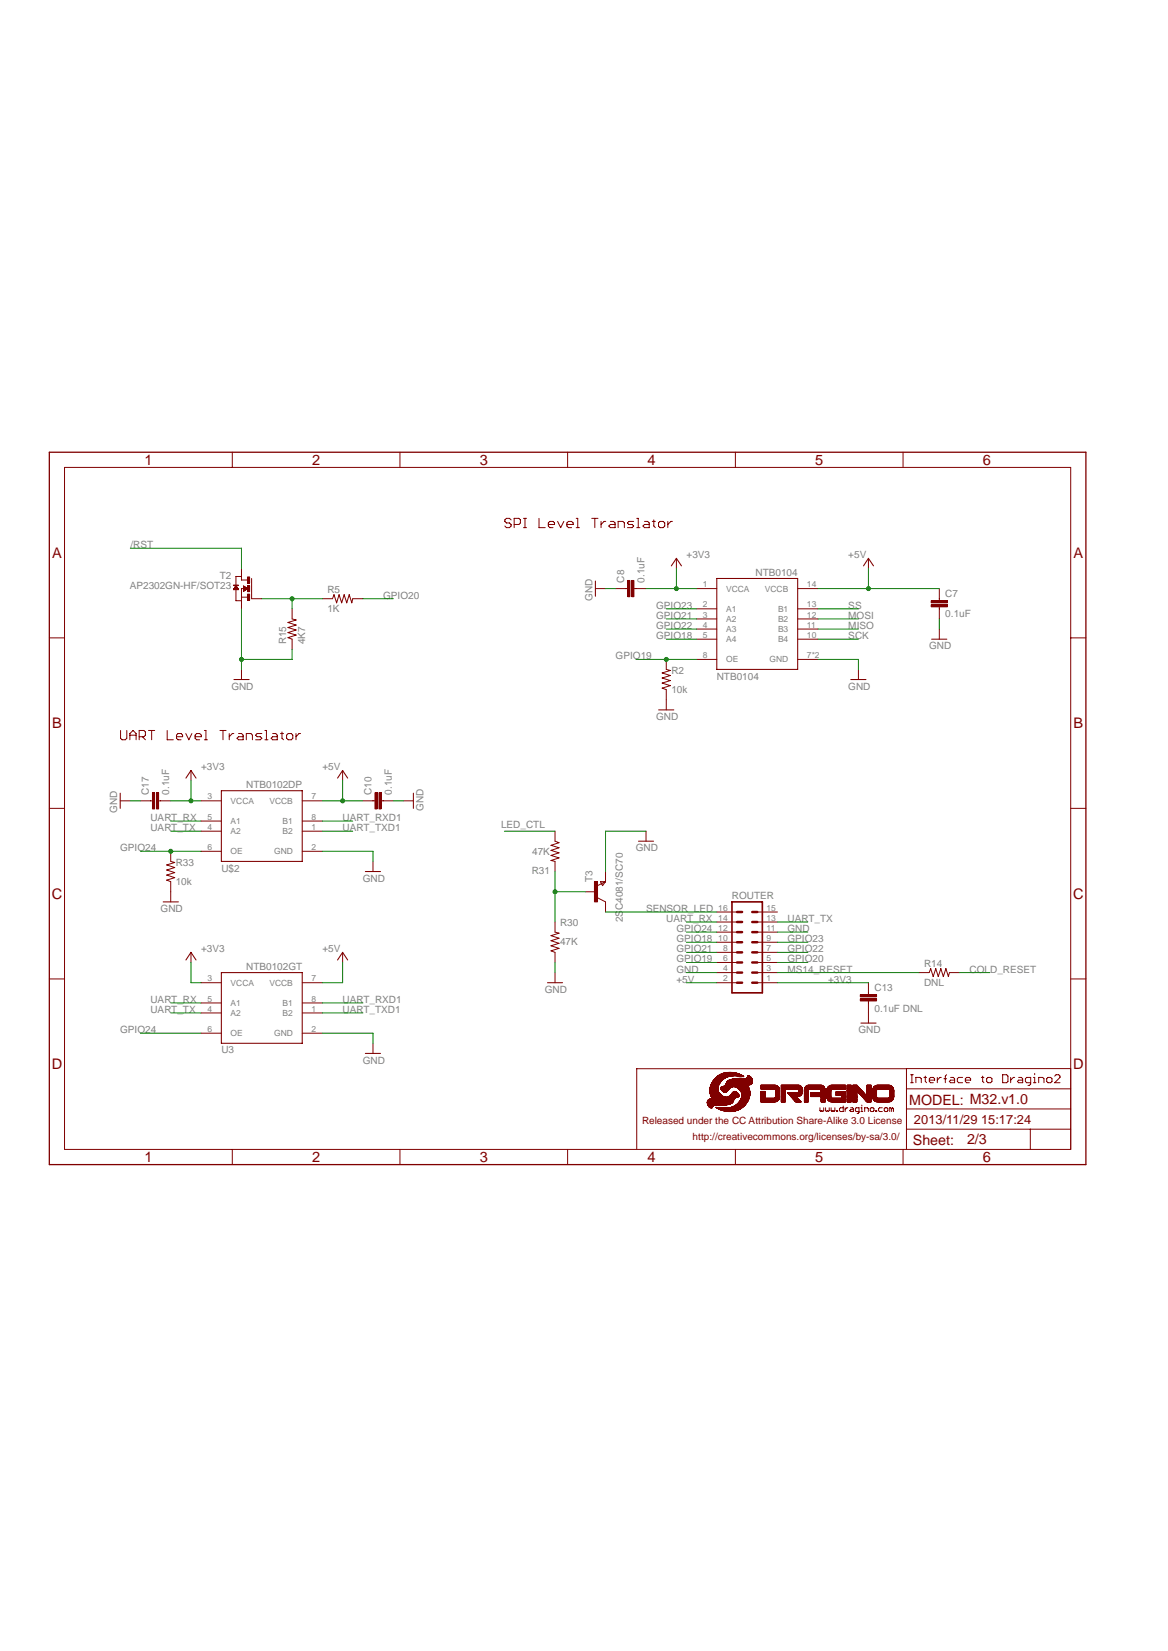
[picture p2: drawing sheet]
<svg xmlns="http://www.w3.org/2000/svg" width="210mm" height="297mm" viewBox="0 0 210 297" stroke-linecap="round" stroke-linejoin="round" font-family="sans-serif">
<g fill="none" stroke="#800000" stroke-width=".18">
<path d="M11.6 84.1h180.9v122.7h-180.9zM41.8 81.4v2.7M71.9 81.4v2.7M91.9 93.5l-.3-.2h-.6l-.2 .2v.3l.2 .3h.6l.3 .3v.2l-.3 .3h-.6l-.2-.3M92.4 94.4h.9l.3-.3v-.6l-.3-.2h-.9v1.6M94.1 93.3h.6M94.1 94.9h.6M94.4 93.3v1.6M96.9 93.3v1.6h1.1M98.6 94.4h1.1v-.3l-.3-.3h-.6l-.2 .3v.5l.2 .3h.6M100.2 93.8l.6 1.1 .6-1.1M101.9 94.4h1.1v-.3l-.2-.3h-.6l-.3 .3v.5l.3 .3h.6"/>
<path d="M102 81.4v2.7M103.6 93.3h.3v1.6M103.6 94.9h.6M106.4 93.3h1.1M106.9 93.3v1.6M108.1 93.8v1.1M108.9 93.8h-.3l-.5 .6M109.7 93.8h.6l.3 .3v.8h-.9l-.2-.3 .2-.2h.9M111.1 94.9v-1.1h.9l.2 .3v.8M113.9 93.8h-.8l-.3 .3 .3 .3h.5l.3 .2-.3 .3h-.8M114.5 93.3h.2v1.6M114.5 94.9h.5"/>
<path d="M115.9 93.8h.5l.3 .3v.8h-.8l-.3-.3 .3-.2h.8M117.3 93.8h.5M117.5 93.5v1.1l.3 .3M118.7 93.8h.5l.3 .3v.5l-.3 .3h-.5l-.3-.3v-.5zM120.1 93.8v1.1M120.9 93.8h-.3l-.5 .6M132.2 81.4v2.7M162.3 81.4v2.7M8.9 114.8h2.7M42.4 106.1v2h1M43.4 107.4h1.1M43.4 104.1v.3h1.1"/>
<path d="M43.4 103.7h-1v1.7M43.8 105.9h-.4v1.8M45.2 104.1v3.6M52.5 109.5v1.9l.7 .1-1.4 .5 1.4 .5-1.4 .4 1.4 .4-1.4 .5 1.4 .5-1.4 .4 .7 .3v1.8M58 107.7h1.8l.2-.7 .5 1.5 .5-1.5 .4 1.5 .5-1.5 .4 1.5 .5-1.5 .4 1.5 .2-.8h1.8M107 105.9h1.9M110.7 105.9h2.2M112.9 104.4h.3v3h-.3zM113.6 104.4h.4v3h-.4zM114 105.9h2.1M119.8 118.6v1.8l.7 .2-1.5 .5 1.5 .4-1.5 .5 1.5 .4-1.5 .5 1.5 .5-1.5 .4 .8 .3v3.6M121.6 100.5v1.8"/>
<path d="M125.2 105.9h3.7M125.2 109.5h3.7M125.2 111.4h3.7M125.2 113.2h3.7M125.2 115h3.7M125.2 118.6h3.7M143.4 105.9h3.6M143.4 109.5h3.6M143.4 111.4h3.6M143.4 113.2h3.6M143.4 115h3.6M143.4 118.6h3.6"/>
<path d="M156.1 100.5v1.8M167.4 108.8h2.9v.4h-2.9zM167.4 108.1h2.9v.4h-2.9zM168.9 105.9v2.2M168.9 109.2v2.2M168.9 113.2v1.8M192.5 114.8h2.7M21.7 131.4v1.4l.2 .3h.6l.3-.3v-1.4M23.3 133.1v-1.1l.6-.6 .6 .6v1.1M23.3 132.3h1.2M25 132.5h.9l.2-.2v-.6l-.2-.3h-.9v1.7M25.6 132.5l.5 .6"/>
<path d="M26.7 131.4h1.1M27.3 131.4v1.7M30.1 131.4v1.7h1.1M31.7 132.5h1.1v-.2l-.2-.3h-.6l-.3 .3v.5l.3 .3h.6M33.4 132l.6 1.1 .5-1.1M35.1 132.5h1.1v-.2l-.3-.3h-.6l-.2 .3v.5l.2 .3h.6M36.7 133.1h.6M36.7 131.4h.3v1.7M39.5 131.4h1.1M40.1 131.4v1.7M41.2 132v1.1M42 132h-.2l-.6 .5"/>
<path d="M42.9 132h.5l.3 .3v.8h-.8l-.3-.3 .3-.3h.8M44.3 133.1v-1.1h.8l.3 .3v.8M47.1 132h-.9l-.2 .3 .2 .2h.6l.3 .3-.3 .3h-.8M47.6 133.1h.6M47.6 131.4h.3v1.7M49 132h.6l.2 .3v.8h-.8l-.3-.3 .3-.3h.8M50.4 132h.6M50.7 131.7v1.1l.3 .3M51.5 132.3l.3-.3h.6l.2 .3v.5l-.2 .3h-.6l-.3-.3zM53.2 132v1.1M54 132h-.2l-.6 .5M154.3 120.4v1.9"/>
<path d="M8.9 145.4h2.7M192.5 145.4h2.7M8.9 176.1h2.7M128.9 176.8h3.6M128.9 175h3.6M128.9 173.2h3.6M128.9 171.3h3.6M128.9 169.5h3.6M128.9 167.7h3.6M128.9 165.9h3.6M128.9 164.1h3.6M136.1 176.8h3.7"/>
<path d="M136.1 175h3.7M136.1 173.2h3.7M136.1 171.3h3.7M136.1 169.5h3.7M136.1 167.7h3.7M136.1 165.9h3.7M136.1 164.1h3.7M154.7 179.7h2.9v.4h-2.9zM154.7 179h2.9v.3h-2.9zM156.1 176.8v2.2M165.2 175h1.8l.3-.7 .5 1.4 .4-1.4 .5 1.4 .4-1.4 .5 1.4 .5-1.4 .4 1.4 .2-.7h1.8M192.5 176.1h2.7"/>
<path d="M127.1 198.5h4.5M127.1 198.4h4.5M127.1 198.3h4.7M127.2 198.7h3.9M127.3 198h4.6M127.3 198.9h1M127.3 199h.9M127.4 199.1h.7M127.5 199.1h.6M127.5 199.2h.5M127.6 199.2h.4M127.6 196.3h1.5"/>
<path d="M127.6 196.2h1.5M127.6 195.9h1.5M127.6 199.3h.4M127.6 196.6h1.7M127.6 196.5l1.6 .1M127.6 196.5h1.6M127.6 196.4l1.6 .1M127.6 196.4h1.6M127.6 196.3h1.6M127.6 196.1l1.5 .1M127.6 196.1h1.5M127.6 196h1.5"/>
<path d="M127.6 195.8h1.5M127.7 196.7h1.7M127.7 196.7h1.6M127.7 195.7h1.4M127.7 196.8h1.8M127.7 196.8h1.7M127.7 195.6h1.4M127.7 195.5h1.4M127.7 196.9h1.9M127.7 196.9h1.8M127.7 197h1.9M127.7 195.4h1.5"/>
<path d="M127.8 197.1h2M127.8 197.1h1.9M127.8 197h1.9M127.8 195.3h1.4M127.8 199.3h.2M127.8 195.2h1.4M127.8 197.2h2.2M127.8 197.2h2.1M127.8 197.3h2.2M127.8 195.1h1.5M127.9 197.3h2.2M127.9 195.1h1.4"/>
<path d="M127.9 197.4h4.8M127.9 197.3l2.4 .1M127.9 195h1.4M127.9 197.4h4.6M127.9 199.4h.1M127.9 197.5h4.5M128 197.5h4.2M128 194.8h1.4M128 197.6h4.1M128 194.8h1.5M128.1 197.7h4M128.1 194.6h1.5"/>
<path d="M128.2 199h-.8M128.7 199.2h.2M128.7 199.3h.8M128.8 199.3h1.2M128.9 199.4h4.4M129 199.4h4.3M129 198.9h.6M129.1 199.5h4.1M129.1 193.5h4.4M129.1 195.5h-1.4M129.2 195.4h-1.5M129.2 193.5h4.3"/>
<path d="M129.2 195.3h-1.4M129.2 199.5h3.9M129.2 195.2h-1.4M129.3 195.1l-1.5 .1M129.3 193.4h4M129.3 199.6h3.7M129.3 195h-1.4M129.4 193.4h3.8M129.4 199.6h3.5M129.4 194.9h-1.5M129.4 194.9h-1.4M129.5 193.3h3.6"/>
<path d="M129.5 194.7h-1.5M129.6 199.7h3.2M129.6 195.9h1.5M129.6 193.3h3.4M129.6 195.9h1.4M129.6 194.6h-1.5M129.6 196h1.4M129.6 194.5l-1.5 .1M129.6 193.2h3.3M129.7 196h1.3M129.7 199.7h3M129.7 196.1h1.2"/>
<path d="M129.7 194.5h-1.5M129.8 196.2h1.1M129.8 194.4h-1.6M129.8 193.2h3M129.8 199.8h2.8M129.8 196.2h1M129.8 195.5h4.7M129.8 196.3h1M129.8 194.4h-1.5M129.9 194.3l-1.6 .1M129.9 193.1h2.8M129.9 196.3h.9"/>
<path d="M129.9 194.3h-1.6M130 199.8h2.4M130 196.3h.7M130 195.5h4.5M130 194.2l-1.6 .1M130 193.1h2.5M130 196.4h.7M130 194.2h-1.6M130.1 199.9h2.2M130.1 196.4h.5M130.1 195.4h4.4M130.1 194.1l-1.7 .1"/>
<path d="M130.2 196.5h.4M130.2 194.1h-1.7M130.2 198.9h-2.9M130.2 195.4h4.3M130.2 196.5h.3M130.2 193h2M130.3 199.9h1.8M130.3 194h-1.7M130.3 195.3h4.2M130.3 195.3h4.1M130.4 195.2h4M130.4 198.8h-3.1"/>
<path d="M130.4 193.9l-1.7 .1M130.4 193h1.7M130.5 193.9h-1.8M130.5 195h4.6M130.6 199.9h1.2M130.6 194.8h4.6M130.6 193h1.2M130.6 194.8h4.7M130.6 193.8l-1.9 .1M130.6 194.7h4.7M130.7 198.8h-3.4M130.7 194.6h4.6"/>
<path d="M130.7 193.8h-1.9M130.8 194.5h4.5M130.9 193.7l-2.1 .1M130.9 194.4h4.4M130.9 200h.6M130.9 198.7l-3.7 .1M131 197.3h1.8M131 194.4h4.3M131 193.7h-2.1M131.1 195.9h-1.5M131.1 194.3h4.1M131.1 197.2h1.8"/>
<path d="M131.2 195.8h-1.6M131.2 193.7h-2.3M131.2 198.6l-4 .1M131.2 197.1h1.7M131.2 194.3h4M131.3 197.1h1.6M131.3 195.8h-1.7M131.3 195.7h-1.7M131.3 197h1.5M131.3 198.6h-4.1M131.4 197h1.4M131.4 195.7h-1.8"/>
<path d="M131.4 194.2h3.8M131.4 193.6h-2.4M131.4 198.5l-4.2 .1M131.4 196.9h1.4M131.5 196.9h1.3M131.5 195.6l-1.9 .1M131.5 198.5h-4.3M131.5 196.8h1.3M131.5 196.8h1.2M131.6 196.7h1.1M131.6 195.6h-2M131.6 194.2h3.6"/>
<path d="M131.6 196.6h1M131.7 198.4h-4.6M131.7 196.6h.8M131.7 195.5l-2 .1M131.7 198.3l-4.6 .1M131.8 198.3h-4.7M131.8 196.5h.6M131.8 198.2h-4.6M131.8 194.1h3.4M131.8 198.1l-4.6 .1M131.8 199.1h1.9M131.8 198.1h-4.6"/>
<path d="M131.8 196.4h.5M131.9 198.1h-4.7M131.9 198h-4.7M131.9 196.4h.3M131.9 197.9h-4.6M132 193.6h-2.9M132 197.8l-4.6 .1M132 197.8h-4.6M132 197.7l-4.5 .1M132 197.7h-4.3M132.1 195.5h2.5M132.2 194.1h3"/>
<path d="M132.2 195.6h2.4M132.3 198.8h1.6M132.3 193.6h1.3M132.4 195.6h2.2M132.4 194h1.5M132.5 198.7h1.6M132.5 195.7h2.1M132.5 198.6h1.6M132.6 195.7h2M132.6 195.8h2.1M132.7 198.5h1.5M132.7 195.8h2"/>
<path d="M132.7 198.4h1.5M132.7 195.9h2M132.8 197.3l-2.1 .1M132.8 195.9h1.9M132.8 197.3h-1.9M132.8 195.9l1.9 .1M132.9 198.3h1.4M132.9 197.2h-1.8M132.9 196h1.8M132.9 194h.4M133 196.1h1.7M133 198.1h1.5"/>
<path d="M133.1 196.2h1.7M133.1 193.6h.6M133.1 198h1.4M133.1 197.9h1.5M133.1 196.3h1.7M133.2 196.3h1.6M133.2 197.8h1.4M133.2 197.7h1.4M133.2 196.3l1.6 .1M133.2 196.4h1.6M133.2 197.6h1.5M133.3 196.5h1.5"/>
<path d="M133.3 196.5l1.5 .1M133.3 197.4h1.4M133.3 196.7h1.5M133.3 196.6h1.5M133.3 197.3h1.4M133.3 197.2h1.5M133.3 197.1h1.5M133.3 196.8h1.5M133.4 199.3h-2.8M133.4 197.1h1.4M133.4 197h1.4M133.4 196.9h1.4"/>
<path d="M133.4 193.7h.3M133.5 199.3h-2.5M133.5 199.2h-2.1M133.6 199.2h-2.1M133.6 199.1l-2 .1M133.6 193.7h.1M133.7 199.1h-1.9M133.8 199h-1.9M133.8 199h-1.8M133.8 198.9h-1.7M133.9 198.9h-1.7M133.9 198.8h-1.6"/>
<path d="M134 198.7l-1.6 .1M134 198.7h-1.6M134.1 194h1M134.2 198.5l-1.6 .1M134.2 194h.9M134.2 198.5h-1.5M134.3 193.9h.8M134.3 198.4h-1.5M134.3 193.9h.7M134.3 198.3l-1.5 .1M134.3 198.3h-1.5M134.3 193.8h.7"/>
<path d="M134.4 193.8h.6M134.4 193.7h.5M134.4 198.2h-1.5M134.4 198.1l-1.5 .1M134.4 193.6h.4M134.5 198.1h-1.5M134.5 193.6h.2M134.5 193.5h.1M134.5 198h-1.5M134.5 198h-1.4M134.6 197.8l-1.5 .1M134.6 197.7h-1.4"/>
<path d="M134.7 197.6h-1.5M134.7 197.5h-1.4M134.7 197.3l-1.4 .1M134.8 197.3h-1.5M134.8 197.2h-1.5M134.8 195.2h-4.4M135 195.1l-4.6 .1M135 195.1h-4.5M135.1 195.1h-4.6M135.1 195h-4.6M135.2 194.9h-4.7M135.2 194.9h-4.6"/>
<path d="M136.8 195.3h2.8M136.8 195.9h3.3M136.8 197.8h3.2M136.8 197.7h3.3M136.8 197.6h3.3M136.8 197.5h.7M136.8 197.4h.7M136.8 197.3h.7M136.8 197.2h.7M136.8 197.1h.7M136.8 197h.7M136.8 196.9h.7"/>
<path d="M136.8 196.8h.7M136.8 196.7h.7M136.8 196.6h.7M136.8 196.5h.7M136.8 196.4h.7M136.8 195.8h3.3M136.8 195.7h3.3M136.8 195.7h3.2M136.8 195.6l3.2 .1M136.8 195.6h3.2M136.8 195.5l3.1 .1M136.8 195.5h3.1"/>
<path d="M136.8 195.5h3M136.8 195.4h3M136.8 195.4h2.9M136.8 195.3h2.9M136.8 195.2h2.5M139.3 195.9h.8M139.3 197.5h.8M139.4 197.5h.7M139.4 196h.7M139.4 198.2l-2.6 .1M139.4 197.4h.7M139.4 196.1h.7"/>
<path d="M139.5 197.3h.6M139.5 197.2h.6M139.5 197.1h.6M139.5 197h.6M139.5 196.9h.6M139.5 196.8h.6M139.5 196.7h.6M139.5 196.6h.6M139.5 196.5h.6M139.5 196.4h.6M139.5 196.3h.6M139.5 196.2h.6"/>
<path d="M139.6 198.2h-2.8M139.7 198.1l-2.9 .1M139.8 198.1h-3M139.9 198h-3.1M140 197.9l-3.2 .1M140 197.9h-3.2M140 197.8l-3.2 .1M140.1 197.7h-3.3M140.5 195.3h3.3M140.5 195.9h3.8M140.5 198.2h.7M140.5 198.1h.7"/>
<path d="M140.5 198h.7M140.5 197.9h.7M140.5 197.8h.7M140.5 197.7h.7M140.5 197.6h.7M140.5 197.5h.7M140.5 197.4h.7M140.5 197.3h.7M140.5 197.2h.7M140.5 197.1h.7M140.5 197h.7M140.5 196.9h.7"/>
<path d="M140.5 196.8h.7M140.5 196.7h.7M140.5 196.6h.7M140.5 196.5h.7M140.5 196.4h.7M140.5 196.3h.7M140.5 196.2h.7M140.5 196.1h.7M140.5 196h.7M140.5 195.9h.7M140.5 195.8h3.7M140.5 195.7h3.7"/>
<path d="M140.5 195.6l3.6 .1M140.5 195.6h3.6M140.5 195.5l3.6 .1M140.5 195.5h3.6M140.5 195.5h3.5M140.5 195.4h3.5M140.5 195.3h3.4M140.5 195.2h3.1M141.6 196.6h2.7M141.6 196.7h2.7M141.7 196.7h2.5M141.7 196.8h2.5"/>
<path d="M141.8 196.8h2.4M141.8 196.9h2.3M141.9 196.9h2.2M141.9 197h2.2M141.9 197h2.1M142 197.1h2M142 197.1h1.9M142.1 197.2h1.8M142.1 197.2h1.7M142.2 197.3h1.4M142.2 197.3h1M142.2 197.3l1 .1"/>
<path d="M142.3 197.4h1M142.3 197.5h1.1M142.4 197.5h1M142.5 197.6h.9M142.5 197.6h1M142.5 197.7h1M142.6 197.7h1M142.6 197.7l1 .1M142.6 197.8h1M142.7 197.8l1 .1M142.7 197.9h1M142.8 197.9h.9"/>
<path d="M142.8 198h1M142.9 198.1h1M143 198.1l1 .1M143 198.2h1M143.1 198.2l.9 .1M143.4 196.6h.9M143.5 195.9h.8M143.5 196.5h.8M143.5 196h.8M143.6 196.4h.7M143.6 196h.7M143.6 196.1h.7"/>
<path d="M143.6 196.3h.7M143.6 196.2h.7M144.1 196.8l-2.3 .1M144.3 196.4h-.7M144.6 198.2h.7M144.6 198.1h.7M144.6 198h.7M144.6 197.9h.7M144.6 197.8h.7M144.6 197.7h.7M144.6 197.6h.7M144.6 197.5h.7"/>
<path d="M144.6 197.4h.7M144.6 197.3h.7M144.6 197.2h.7M144.6 197.1h.7M144.6 197h.7M144.6 196.9h.7M144.6 196.8h.7M144.6 196.7h.7M144.6 196.6h.7M144.6 196.5h.7M144.6 196.4h.7M144.6 196.3h.7"/>
<path d="M144.6 196.2h.7M144.6 196.1h.7M144.6 196h.7M144.6 195.9h3.7M144.7 195.9h3.6M144.7 195.8h3.6M144.7 195.7h3.6M144.7 195.7h3.5M144.8 195.6h3.4M144.8 195.6h3.3M144.8 195.5h3.3M144.9 195.5h3.2"/>
<path d="M144.9 195.4h3.1M145 195.3h2.9M145.1 195.3h2.8M145.3 195.2h2.3M145.4 196h-.8M145.4 195.9l-.8 .1M145.8 197.3h2.6M145.8 197.2h2.6M145.8 197.1h2.6M145.8 197h2.6M145.8 196.9h2.6M145.8 196.8h2.6"/>
<path d="M145.8 196.7h2.6M145.8 196.6h2.6M147.4 199.3v.5l.2 .2 .1-.2 .2 .2 .2-.2v-.5M147.6 195.9l.7 .1M147.6 196h.7M147.6 196.1h.7M147.6 198.2h.8M147.6 198.1h.8M147.6 198h.8M147.6 197.9h.8M147.6 197.8h.8M147.6 197.7h.8"/>
<path d="M147.6 197.6h.8M147.6 197.5h.8M147.6 197.4h.8M147.6 197.3h.8M147.6 196.5h.8M147.6 196.4h.8M147.6 196.3h.8M147.6 196.2h.8M147.6 196.1h.8M148.4 199.3v.5l.2 .2 .1-.2 .2 .2 .2-.2v-.5M148.6 197.4h.8M148.6 197.3h.8"/>
<path d="M148.6 197.2h.8M148.6 197.1h.8M148.6 197h.8M148.6 196.9h.8M148.6 196.8h.8M148.6 196.7h.8M148.6 196.6h.8M148.6 196.5h.8M148.6 196.4h.8M148.6 196.3h.8M148.6 196.2h.8M148.7 197.5h.8"/>
<path d="M148.7 197.5h.7M148.7 197.4h.7M148.7 196.1h.7M148.7 195.9h3.3M148.7 197.6h3.3M148.7 197.7h3.3M148.7 195.8h3.3M148.8 197.8h3.2M148.8 197.7h3.2M148.8 195.7h3.2M148.8 197.9h3.2M148.8 195.6h3.2"/>
<path d="M148.9 197.9h3.1M148.9 195.6h3.1M148.9 198h3.1M148.9 195.5h3.1M149 195.5h3M149 198.1h3M149 195.4h3M149.1 195.4h2.9M149.1 198.1h2.9M149.2 195.3h2.8M149.2 198.2h2.8M149.4 196.1l-.8 .1"/>
<path d="M149.4 196l-.7 .1M149.4 198.2h2.6M149.4 199.3v.5l.2 .2 .2-.2 .1 .2 .2-.2v-.5M149.4 196h-.7M149.5 195.2h2.5M149.5 195.9l-.8 .1M150.3 197.1h1.7M150.3 197h1.7M150.3 196.9h1.7M150.3 196.8h1.7M150.3 196.7h1.7M150.3 196.6h1.7"/>
<path d="M150.3 196.5h1.7M150.3 196.4h1.7M150.4 199.8h.2v.2h-.2zM151.3 197.5h.7M151.3 197.4h.7M151.3 197.3h.7M151.3 197.2h.7M151.3 197.1h.7M151.6 199v1h-.5l-.2-.2v-.3l.2-.2h.5M151.9 199.3v.7M152.3 195.3h.7M152.3 195.9h.7"/>
<path d="M152.3 198.2h.7M152.3 198.1h.7M152.3 198h.7M152.3 197.9h.7M152.3 197.8h.7M152.3 197.7h.7M152.3 197.6h.7M152.3 197.5h.7M152.3 197.4h.7M152.3 197.3h.7M152.3 197.2h.7M152.3 197.1h.7"/>
<path d="M152.3 197h.7M152.3 196.9h.7M152.3 196.8h.7M152.3 196.7h.7M152.3 196.6h.7M152.3 196.5h.7M152.3 196.4h.7M152.3 196.3h.7M152.3 196.2h.7M152.3 196.1h.7M152.3 196h.7M152.3 195.8h.7"/>
<path d="M152.3 195.7h.7M152.3 195.6h.7M152.3 195.5h.7M152.3 195.4h.7M152.3 195.2h.7M152.4 199.3h-.1l-.4 .3M152.9 199.3h.4l.1 .2v.5h-.5l-.1-.2 .1-.2h.5M153.3 195.3h.8M153.3 195.9h1.4M153.3 198.2h.7M153.3 198.1h.7M153.3 198h.7"/>
<path d="M153.3 197.9h.7M153.3 197.8h.7M153.3 197.7h.7M153.3 197.6h.7M153.3 197.5h.7M153.3 197.4h.7M153.3 197.3h.7M153.3 197.2h.7M153.3 197.1h.7M153.3 197h.7M153.3 196.9h.7M153.3 196.8h.7"/>
<path d="M153.3 196.7h.7M153.3 196.6h.7M153.3 196.5h.7M153.3 196.4h.7M153.3 196.3h.7M153.3 196.3h1.7M153.3 196.2h1.7M153.3 196.2h1.6M153.3 196.1l1.6 .1M153.3 196.1h1.5M153.3 196l1.5 .1M153.3 196h1.4"/>
<path d="M153.3 195.9h1.3M153.3 195.8h1.3M153.3 195.7h1.2M153.3 195.6l1.1 .1M153.3 195.6h1.1M153.3 195.5h1M153.3 195.4h.9M153.3 195.3h.9M153.3 195.2h.8M154.1 196.3h.9M154.2 196.3l.9 .1M154.2 196.4h.9"/>
<path d="M154.2 196.4l1 .1M154.3 196.5h.9M154.3 196.5l.9 .1M154.3 196.6h1M154.4 196.6h.9M154.4 200h-.5l-.1-.2v-.3l.1-.2h.5v.9l-.3 .1M154.4 196.7h.9M154.5 196.7h.9M154.5 196.8h.9M154.6 196.8h.9M154.6 196.8l.9 .1M154.6 196.9h1"/>
<path d="M154.7 196.9h.9M154.7 197h.9M154.7 197h1M154.8 200h.3M154.8 199.3h.1v.7M154.8 197.1h.9M154.8 197.1h1M154.9 197.2h.9M154.9 197.2h1.7M154.9 198.8v.2M155 197.3h1.6M155.1 197.4h1.5"/>
<path d="M155.1 197.5h1.5M155.2 197.5h1.4M155.2 197.6h1.4M155.3 197.6h1.3M155.3 197.7h1.3M155.4 197.7h1.2M155.4 197.8h1.2M155.4 200v-.7h.5l.2 .2v.5M155.5 197.8h1.1M155.5 197.9h1.1M155.6 197.9h1M155.6 198h1"/>
<path d="M155.7 198.1h.9M155.8 198.2h.8M155.9 198.2h.7M155.9 195.3h.7M155.9 195.9h.7M155.9 197.2h.7M155.9 197.1h.7M155.9 197h.7M155.9 196.9h.7M155.9 196.8h.7M155.9 196.7h.7M155.9 196.6h.7"/>
<path d="M155.9 196.5h.7M155.9 196.4h.7M155.9 196.3h.7M155.9 196.2h.7M155.9 196.1h.7M155.9 196h.7M155.9 195.8h.7M155.9 195.7h.7M155.9 195.6h.7M155.9 195.5h.7M155.9 195.4h.7M155.9 195.2h.7"/>
<path d="M156.1 180.1v4M156.4 199.5l.2-.2h.4l.1 .2v.3l-.1 .2h-.4l-.2-.2zM156.9 197.5h.8M156.9 197.4h.7M156.9 197.3l.7 .1M156.9 197.3h.7M156.9 197.2h.7M156.9 197.1h.7M156.9 197h.7M156.9 196.9h.7M156.9 196.8h.7M156.9 196.7h.7"/>
<path d="M156.9 196.6h.7M156.9 196.5h.7M156.9 196.4h.7M156.9 196.3h.7M156.9 196.2h.7M156.9 196.1h.7M156.9 195.9h3.7M156.9 197.6h3.7M156.9 197.5h.9M157 197.7h3.6M157 195.8h3.6M157 195.7h3.6"/>
<path d="M157 197.8h3.5M157 195.7h3.5M157.1 197.9h3.4M157.1 195.6h3.4M157.1 195.6h3.3M157.1 198h3.3M157.1 195.5h3.3M157.2 198h3.2M157.2 195.5h3.2M157.2 198.1h3.1M157.2 195.4h3.1M157.3 198.1h3"/>
<path d="M157.3 195.4h3M157.4 198.1h2.8M157.4 195.3h2.8M157.4 198.2h2.7M157.5 195.3h2.6M157.5 199.8h.1v.2h-.1zM157.6 196.1l-.7 .1M157.6 198.2h2.3M157.6 196l-.7 .1M157.7 196h-.8M157.7 195.2h2.2M157.8 195.9l-.9 .1"/>
<path d="M158.6 199.3h-.5l-.2 .2v.3l.2 .2h.5M159.1 199.3h.3l.2 .2v.3l-.2 .2h-.3l-.1-.2v-.3zM159.8 195.9h.8M159.9 197.5h.8M159.9 196h.8M159.9 197.4h.8M160 197.4h.7M160 196.1h.7M160 197.3h.7M160 197.2h.7M160 197.1h.7M160 197h.7"/>
<path d="M160 196.9h.7M160 196.8h.7M160 196.7h.7M160 196.6h.7M160 196.5h.7M160 196.4h.7M160 196.3h.7M160 196.2h.7M160.3 199.5l-.3-.2v.7M160.3 199.5v.5M160.3 199.5l.2-.2 .1 .2v.5M160.7 197.5h-.9"/>
<path d="M163 192.3v14.5M163 199.5h29.5M163 195.9h29.5M163.7 194.8h.5M163.7 193.4h.5M163.9 193.4v1.4M164.7 194.8v-1h.7l.2 .3v.7M166.1 193.8h.5M166.3 193.6v1l.3 .2M167.1 194.3h.9v-.2l-.2-.3h-.5l-.2 .3v.5l.2 .2h.5M168.5 193.8v1M169.2 193.8h-.2l-.5 .5"/>
<path d="M169.7 194.1h.5M170.2 193.4l-.3 .2v1.2M170.9 193.8h.5l.2 .3v.7h-.7l-.2-.2 .2-.3h.7M173.1 193.8h-.8l-.2 .3v.5l.2 .2h.8M173.5 194.3h1v-.2l-.2-.3h-.5l-.3 .3v.5l.3 .2h.5M176.4 193.8h.5M176.7 193.6v1l.2 .2M177.6 193.8h.5l.2 .3v.5l-.2 .2h-.5l-.2-.2v-.5zM180.3 193.4h.7l.2 .2v1l-.2 .2h-.7zM181.7 193.8v1M182.4 193.8h-.2l-.5 .5M183.1 193.8h.5l.3 .3v.7h-.8l-.2-.2 .2-.3h.8"/>
<path d="M185.3 194.8h-.7l-.3-.2v-.5l.3-.3h.7v1.2l-.2 .3h-.3M185.8 194.8h.4M185.8 193.8h.2v1M186 193.1v.3M186.7 194.8v-1h.8l.2 .3v.7M188.4 193.8h.5l.2 .3v.5l-.2 .2h-.5l-.2-.2v-.5zM189.6 193.6l.3-.2h.4l.3 .2v.2l-1 1h1M41.8 206.8v2.7M71.9 206.8v2.7M102 206.8v2.7M114.5 206.7v-14.4h78v14.5M132.2 206.8v2.7"/>
<path d="M162.3 206.8v2.7M163 203.2h29.5M185.2 203.2v3.6"/>
</g>
<path d="M8.9 81.4h186.3v128.1h-186.3z" fill="none" stroke="#800000" stroke-width=".23"/>
<path d="M107 104.5v2.8M120.7 101.8l.9-1.3 .9 1.3M128.9 104.1h14.5v16.3h-14.5zM155.2 101.8l.9-1.3 .9 1.3M167.5 115h2.7M118.4 127.7h2.7M153 122.3h2.7M154.8 184.1h2.7" fill="none" stroke="#800000" stroke-width=".19"/>
<path d="M113.1 104.4v3M113.8 104.4v3M167.4 109h2.9M167.4 108.3h2.9M154.7 179.9h2.9M154.7 179.2h2.9" fill="none" stroke="#800000" stroke-width=".38"/>
<path d="M131.6 162.3h5.5v16.3h-5.5z" fill="none" stroke="#800000" stroke-width=".3"/>
<g fill="none" stroke="#800000" stroke-width=".44">
<path d="M132.5 173.2h.9M132.5 175h.9M132.5 176.8h.9M132.5 169.5h.9M132.5 171.3h.9M132.5 164.1h.9M132.5 165.9h.9M132.5 167.7h.9M135.2 173.2h.9M135.2 175h.9M135.2 176.8h.9M135.2 169.5h.9"/>
<path d="M135.2 171.3h.9M135.2 164.1h.9M135.2 165.9h.9M135.2 167.7h.9"/>
</g>
<path d="M44.5 103.8h.4v1.1h-.4z" fill="#800000"/>
<path d="M44.5 103.8h.4v1.1h-.4z" fill="none" stroke="#800000" stroke-width=".18"/>
<path d="M44.5 105.3h.4v1.1h-.4z" fill="#800000"/>
<path d="M44.5 105.3h.4v1.1h-.4z" fill="none" stroke="#800000" stroke-width=".18"/>
<path d="M44.5 106.9h.4v1.1h-.4z" fill="#800000"/>
<path d="M44.5 106.9h.4v1.1h-.4z" fill="none" stroke="#800000" stroke-width=".18"/>
<path d="M42 105.3h.9z" fill="#800000"/>
<g fill="none" stroke="#800000" stroke-width=".18">
<path d="M42 105.3h.9zM42 106h.8M42.1 105.9h.7M42.1 105.9h.6M42.1 105.8h.6M42.2 105.8h.5M42.2 105.7h.5M42.2 105.7h.4M42.2 105.6h.4M42.3 105.6h.3M42.3 105.5h.2M42.4 105.5h.1"/>
<path d="M42.4 105.4h.1M42.4 105.4l.5 .7h-.9zM43.4 102.3v1.8M43.4 107.7v1.8M43.8 105.5l.7 .4-.7 .5M43.8 105.5v.9M43.8 106.4h.1M43.8 106.3h.1M43.8 106.2h.2M43.8 106.2h.3M43.8 106.1h.4M43.8 106h.5"/>
<path d="M43.8 106h.6M43.8 105.9h.6M43.8 105.8h.6M43.8 105.8h.5M43.8 105.7h.5M43.8 105.7h.4M43.8 105.7h.3M43.8 105.6h.2M43.8 105.5h.1M44.5 105.9h-.7M45.2 107.7h1.9M43.4 120.4v1.9"/>
<path d="M107.9 158.6h1l-.6 .7zM108.9 158.6l-1.5 .7M107.4 161.5l1.5 .8"/>
</g>
<path d="M42.1 122.3h2.7" fill="none" stroke="#800000" stroke-width=".19"/>
<path d="M106.9 158.6h.5v3.7h-.5z" fill="#800000"/>
<g fill="none" stroke="#800000" stroke-width=".18">
<path d="M34.3 138.6v1.8M61.6 138.6v1.8M21.6 144.1h1.8M25.2 144.1h2.2M27.4 142.6h.4v2.9h-.4zM28.1 142.6h.4v2.9h-.4zM28.5 144.1h2.2M30.7 153.2v1.8l.7 .2-1.4 .4 1.4 .5-1.4 .4 1.4 .5-1.4 .4 1.4 .5-1.4 .4 .7 .3v3.7M36.2 144.1h3.6M36.2 147.7h3.6M36.2 149.5h3.6M36.2 153.2h3.6"/>
<path d="M54.3 144.1h3.7M54.3 147.7h3.7M54.3 149.5h3.7M54.3 153.2h3.7M65.2 144.1h2.2M67.1 155v1.8M67.4 142.6h.4v2.9h-.4zM68.1 142.6h.4v2.9h-.4zM68.5 144.1h2.2M72.5 144.1h1.8M99.8 149.5v1.8l.7 .3-1.4 .5 1.4 .4-1.4 .5 1.4 .4-1.4 .5 1.4 .4-1.4 .5 .7 .2v1.8M106.9 158.6h.5v3.7h-.5z"/>
<path d="M108.9 156.8v1.8M116.1 149.5v1.8M34.3 171.3v1.9M36.2 176.8h3.6M54.3 176.8h3.7M61.6 171.3v1.9M99.8 165.9v1.8l.7 .2-1.4 .4 1.4 .5-1.4 .4 1.4 .5-1.4 .5 1.4 .4-1.4 .5 .7 .2v1.9M99.8 175v1.8M105.2 160.4h1.8M108.9 162.3v1.8M36.2 180.4h3.6M36.2 182.2h3.6"/>
<path d="M36.2 185.9h3.6M54.3 180.4h3.7M54.3 182.2h3.7M54.3 185.9h3.7M67.1 187.7v1.8"/>
</g>
<g fill="none" stroke="#800000" stroke-width=".19">
<path d="M33.4 140l.9-1.4 .9 1.4M60.7 140l.9-1.4 .9 1.4M21.6 142.7v2.7M39.8 142.3h14.5v12.7h-14.5zM65.7 156.8h2.7M74.3 142.7v2.7M114.8 151.3h2.7M29.3 162.3h2.8M33.4 172.7l.9-1.4 .9 1.4M39.8 175h14.5v12.7h-14.5zM60.7 172.7l.9-1.4 .9 1.4M98.4 176.8h2.7"/>
<path d="M65.7 189.5h2.7"/>
</g>
<path d="M27.6 142.6v2.9M28.3 142.6v2.9M67.6 142.6v2.9M68.3 142.6v2.9" fill="none" stroke="#800000" stroke-width=".38"/>
<path d="M43.4 109.5v10.9M52.5 116.8v1.8h-9.1M108.9 105.9h1.8M147 109.5h7.3M147 111.4h7.3M147 113.2h7.3M147 115h7.3M147 118.6h7.3v1.8M168.9 111.4v1.8M123.4 175h5.5M139.8 167.7h5.4" fill="none" stroke="#008000" stroke-width=".18"/>
<circle cx="43.4" cy="118.6" r=".36" fill="#008000"/>
<g fill="none" stroke="#008000" stroke-width=".18">
<path d="M147 105.9h21.9M23.4 144.1h1.8M58 153.2h9.1v1.8M70.7 144.1h1.8M116.1 149.5h-7.2v7.3M99.8 173.2v1.8M58 185.9h9.1v1.8"/>
<circle cx="43.4" cy="118.6" r=".36"/>
</g>
<circle cx="156.1" cy="105.9" r=".36" fill="#008000"/>
<g fill="none" stroke="#008000" stroke-width=".18">
<path d="M156.1 102.3v3.6M58 144.1h7.2M61.6 140.4v3.7M123.4 176.8h5.5"/>
<circle cx="156.1" cy="105.9" r=".36"/>
</g>
<circle cx="61.6" cy="144.1" r=".36" fill="#008000"/>
<g fill="none" stroke="#008000" stroke-width=".18">
<path d="M114.3 118.6h10.9M61.6 173.2v3.6h-3.6"/>
<circle cx="61.6" cy="144.1" r=".36"/>
</g>
<circle cx="119.8" cy="118.6" r=".36" fill="#008000"/>
<g fill="none" stroke="#008000" stroke-width=".18">
<path d="M119.8 115h5.4M119.8 113.2h5.4M119.8 111.4h5.4M119.8 109.5h5.4M121.6 102.3v3.6h3.6M123.4 173.2h5.5M123.4 169.5h5.5M123.4 171.3h5.5M139.8 169.5h5.4M139.8 171.3h5.4"/>
<circle cx="119.8" cy="118.6" r=".36"/>
</g>
<circle cx="121.6" cy="105.9" r=".36" fill="#008000"/>
<g fill="none" stroke="#008000" stroke-width=".18">
<path d="M116.1 105.9h5.5M30.7 144.1h5.5M34.3 140.4v3.7M139.8 176.8h16.3"/>
<circle cx="121.6" cy="105.9" r=".36"/>
</g>
<circle cx="34.3" cy="144.1" r=".36" fill="#008000"/>
<g fill="none" stroke="#008000" stroke-width=".18">
<path d="M65.2 107.7h5.5M25.2 153.2h11M30.7 149.5h5.5M30.7 147.7h5.5M58 149.5h5.4M58 147.7h5.4M34.3 173.2v3.6h1.9M108.9 164.1h20M123.4 165.9h5.5M123.4 167.7h5.5M139.8 165.9h5.4M139.8 173.2h5.4"/>
<path d="M30.7 182.2h5.5M30.7 180.4h5.5M58 182.2h7.2M58 180.4h7.2"/>
<circle cx="34.3" cy="144.1" r=".36"/>
</g>
<circle cx="30.7" cy="153.2" r=".36" fill="#008000"/>
<g fill="none" stroke="#008000" stroke-width=".18">
<path d="M47.1 107.7h10.9M52.5 107.7v1.8M139.8 175h25.4M172.5 175h5.4M25.2 185.9h11"/>
<circle cx="30.7" cy="153.2" r=".36"/>
</g>
<circle cx="52.5" cy="107.7" r=".36" fill="#008000"/>
<g fill="none" stroke="#008000" stroke-width=".18">
<path d="M23.4 98.6h20v3.7M99.8 156.8v9.1M99.8 160.4h5.4"/>
<circle cx="52.5" cy="107.7" r=".36"/>
</g>
<circle cx="99.8" cy="160.4" r=".36" fill="#008000"/>
<g fill="none" stroke="#008000" stroke-width=".18">
<path d="M90.7 149.5h9.1"/>
<circle cx="99.8" cy="160.4" r=".36"/>
</g>
<g font-size="2.6" fill="#800000">
<text x="26" y="83.7">1</text>
<text x="56.1" y="83.7">2</text>
<text x="86.3" y="83.7">3</text>
<text x="116.4" y="83.7">4</text>
<text x="146.6" y="83.7">5</text>
<text x="176.7" y="83.7">6</text>
<text x="9.4" y="100.4">A</text>
<text x="193" y="100.4">A</text>
<text x="9.4" y="131">B</text>
<text x="193" y="131">B</text>
<text x="9.3" y="161.7">C</text>
<text x="192.9" y="161.7">C</text>
<text x="9.3" y="192.4">D</text>
<text x="192.9" y="192.4">D</text>
<text x="163.5" y="198.8">MODEL: M32.v1.0</text>
<text x="26" y="209.1">1</text>
<text x="56.1" y="209.1">2</text>
<text x="86.3" y="209.1">3</text>
<text x="116.4" y="209.1">4</text>
<text x="146.6" y="209.1">5</text>
<text x="164.1" y="206">Sheet:</text>
<text x="173.9" y="205.9">2/3</text>
<text x="176.7" y="209.1">6</text>
</g>
<text font-size="2.3" fill="#800000" x="164.3" y="202.2">2013/11/29 15:17:24</text>
<g font-size="1.8" fill="#808080">
<text x="23.4" y="98.6">/RST</text>
<text x="123.4" y="100.5">+3V3</text>
<text x="152.5" y="100.5">+5V</text>
<text x="23.3" y="105.9">AP2302GN-HF/SOT23</text>
<text x="39.5" y="104.1">T2</text>
<text x="58.9" y="106.7">R5</text>
<text x="68.9" y="107.7">GPIO20</text>
<text x="112.2" y="104.8" transform="rotate(-90 112.2 104.8)">C8</text>
<text x="115.9" y="104.8" transform="rotate(-90 115.9 104.8)">0.1uF</text>
<text x="135.8" y="103.5">NTB0104</text>
<text x="169.9" y="107.4">C7</text>
<text x="58.9" y="110.1">1K</text>
<text x="106.5" y="108.1" transform="rotate(-90 106.5 108.1)">GND</text>
<text x="118" y="113.2">GPIO22</text>
<text x="118" y="111.4">GPIO21</text>
<text x="118" y="109.5">GPIO23</text>
<text x="152.5" y="109.5">SS</text>
<text x="152.5" y="111.4">MOSI</text>
<text x="152.5" y="113.2">MISO</text>
<text x="169.9" y="111.1">0.1uF</text>
<text x="51.4" y="115.9" transform="rotate(-90 51.4 115.9)">R15</text>
<text x="54.9" y="115.9" transform="rotate(-90 54.9 115.9)">4K7</text>
<text x="110.7" y="118.6">GPIO19</text>
<text x="118" y="115">GPIO18</text>
<text x="152.5" y="115">SCK</text>
<text x="167" y="116.8">GND</text>
<text x="41.6" y="124.1">GND</text>
<text x="120.7" y="124.6">10k</text>
<text x="120.7" y="121.2">R2</text>
<text x="128.9" y="122.3">NTB0104</text>
<text x="152.5" y="124.1">GND</text>
<text x="118" y="129.5">GND</text>
<text x="26.8" y="143" transform="rotate(-90 26.8 143)">C17</text>
<text x="30.4" y="143" transform="rotate(-90 30.4 143)">0.1uF</text>
<text x="36.2" y="138.6">+3V3</text>
<text x="44.3" y="141.7">NTB0102DP</text>
<text x="58" y="138.6">+5V</text>
<text x="66.8" y="143" transform="rotate(-90 66.8 143)">C10</text>
<text x="70.4" y="143" transform="rotate(-90 70.4 143)">0.1uF</text>
<text x="21.1" y="146.2" transform="rotate(-90 21.1 146.2)">GND</text>
<text x="27.1" y="149.5">UART_TX</text>
<text x="27.1" y="147.7">UART_RX</text>
<text x="61.6" y="149.5">UART_TXD1</text>
<text x="61.6" y="147.7">UART_RXD1</text>
<text x="76.1" y="145.9" transform="rotate(-90 76.1 145.9)">GND</text>
<text x="90.1" y="149">LED_CTL</text>
<text x="21.6" y="153.2">GPIO24</text>
<text x="31.6" y="155.7">R33</text>
<text x="95.7" y="153.9">47K</text>
<text x="114.3" y="153.2">GND</text>
<text x="31.6" y="159.2">10k</text>
<text x="39.8" y="156.8">U$2</text>
<text x="65.2" y="158.6">GND</text>
<text x="95.6" y="157.3">R31</text>
<text x="106.5" y="158.6" transform="rotate(-90 106.5 158.6)">T3</text>
<text x="131.6" y="161.7">ROUTER</text>
<text x="28.9" y="164.1">GND</text>
<text x="100.7" y="166.6">R30</text>
<text x="112" y="165.9" transform="rotate(-90 112 165.9)">2SC4081/SC70</text>
<text x="116.1" y="164.1">SENSOR_LED</text>
<text x="119.8" y="165.9">UART_RX</text>
<text x="121.6" y="167.7">GPIO24</text>
<text x="141.6" y="165.9">UART_TX</text>
<text x="141.6" y="167.7">GND</text>
<text x="36.2" y="171.3">+3V3</text>
<text x="58" y="171.3">+5V</text>
<text x="100.7" y="170.1">47K</text>
<text x="121.6" y="173.2">GPIO19</text>
<text x="121.6" y="169.5">GPIO18</text>
<text x="121.6" y="171.3">GPIO21</text>
<text x="141.6" y="173.2">GPIO20</text>
<text x="141.6" y="171.3">GPIO22</text>
<text x="141.6" y="169.5">GPIO23</text>
<text x="166.1" y="173.9">R14</text>
<text x="44.3" y="174.4">NTB0102GT</text>
<text x="98" y="178.6">GND</text>
<text x="121.6" y="175">GND</text>
<text x="121.6" y="176.8">+5V</text>
<text x="141.6" y="175">MS14_RESET</text>
<text x="148.9" y="176.8">+3V3</text>
<text x="157.2" y="178.4">C13</text>
<text x="166.1" y="177.4">DNL</text>
<text x="174.3" y="175">COLD_RESET</text>
<text x="21.6" y="185.9">GPIO24</text>
<text x="27.1" y="182.2">UART_TX</text>
<text x="27.1" y="180.4">UART_RX</text>
<text x="61.6" y="182.2">UART_TXD1</text>
<text x="61.6" y="180.4">UART_RXD1</text>
<text x="154.3" y="185.9">GND</text>
<text x="157.2" y="182">0.1uF DNL</text>
<text x="39.8" y="189.5">U3</text>
<text x="65.2" y="191.3">GND</text>
</g>
<g font-size="1.8" fill="#800000">
<text x="115.4" y="202.2">Released under the CC Attribution Share-Alike 3.0 License</text>
<text x="124.5" y="205.2">http://creativecommons.org/licenses/by-sa/3.0/</text>
</g>
<g font-size="1.5" fill="#808080">
<text x="126.3" y="105.6">1</text>
<text x="130.5" y="106.4">VCCA</text>
<text x="137.5" y="106.5">VCCB</text>
<text x="145.1" y="105.6">14</text>
<text x="126.3" y="109.3">2</text>
<text x="126.3" y="111.1">3</text>
<text x="126.3" y="112.9">4</text>
<text x="130.5" y="110.1">A1</text>
<text x="130.5" y="111.9">A2</text>
<text x="130.5" y="113.7">A3</text>
<text x="139.9" y="110.1">B1</text>
<text x="139.9" y="111.9">B2</text>
<text x="139.9" y="113.7">B3</text>
<text x="145.1" y="109.3">13</text>
<text x="145.1" y="111.1">12</text>
<text x="145.1" y="112.9">11</text>
<text x="126.3" y="114.7">5</text>
<text x="126.3" y="118.4">8</text>
<text x="130.5" y="115.5">A4</text>
<text x="130.5" y="119.2">OE</text>
<text x="138.3" y="119.2">GND</text>
<text x="139.9" y="115.5">B4</text>
<text x="145.1" y="114.7">10</text>
<text x="145.1" y="118.4">7*2</text>
<text x="37.3" y="143.8">3</text>
<text x="56" y="143.8">7</text>
<text x="37.3" y="147.5">5</text>
<text x="37.3" y="149.3">4</text>
<text x="41.5" y="144.6">VCCA</text>
<text x="41.5" y="148.3">A1</text>
<text x="48.4" y="144.6">VCCB</text>
<text x="50.8" y="148.3">B1</text>
<text x="56" y="147.5">8</text>
<text x="56" y="149.3">1</text>
<text x="37.3" y="152.9">6</text>
<text x="41.5" y="150.1">A2</text>
<text x="41.5" y="153.7">OE</text>
<text x="49.3" y="153.7">GND</text>
<text x="50.8" y="150.1">B2</text>
<text x="56" y="152.9">2</text>
<text x="129.1" y="167.4">12</text>
<text x="129.1" y="165.6">14</text>
<text x="129.1" y="163.8">16</text>
<text x="137.8" y="167.4">11</text>
<text x="137.8" y="165.6">13</text>
<text x="137.8" y="163.8">15</text>
<text x="129.1" y="169.3">10</text>
<text x="130" y="172.9">6</text>
<text x="130" y="171.1">8</text>
<text x="137.8" y="172.9">5</text>
<text x="137.8" y="171.1">7</text>
<text x="137.8" y="169.3">9</text>
<text x="37.3" y="176.6">3</text>
<text x="41.5" y="177.4">VCCA</text>
<text x="48.4" y="177.4">VCCB</text>
<text x="56" y="176.6">7</text>
<text x="130" y="176.6">2</text>
<text x="130" y="174.7">4</text>
<text x="137.8" y="176.6">1</text>
<text x="137.8" y="174.7">3</text>
<text x="37.3" y="180.2">5</text>
<text x="37.3" y="182">4</text>
<text x="37.3" y="185.6">6</text>
<text x="41.5" y="181">A1</text>
<text x="41.5" y="182.8">A2</text>
<text x="50.8" y="181">B1</text>
<text x="50.8" y="182.8">B2</text>
<text x="56" y="180.2">8</text>
<text x="56" y="182">1</text>
<text x="56" y="185.6">2</text>
<text x="41.5" y="186.4">OE</text>
<text x="49.3" y="186.4">GND</text>
</g>
</svg>
